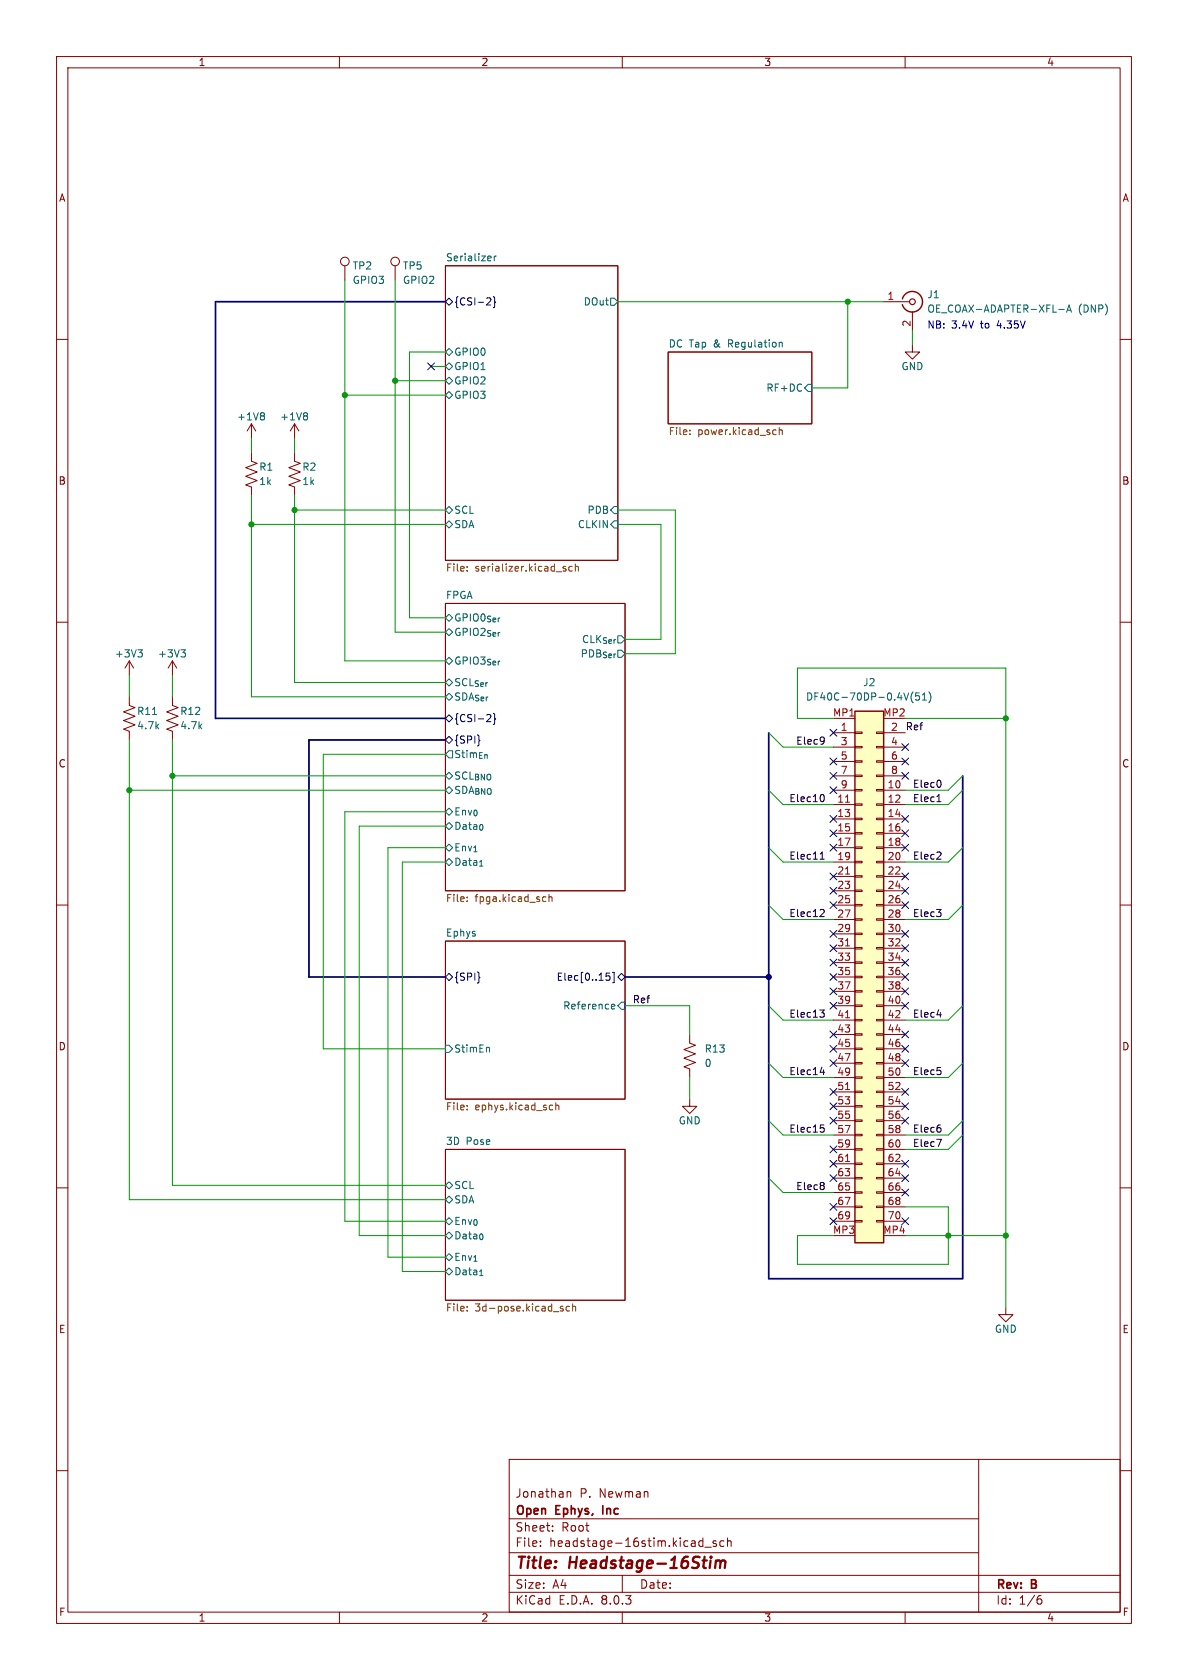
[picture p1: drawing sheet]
<svg xmlns="http://www.w3.org/2000/svg" width="210mm" height="297mm" viewBox="0 0 210 297" stroke-linecap="round" stroke-linejoin="round" font-family="sans-serif">
<g fill="none" stroke="#840000" stroke-width=".18">
<path d="M10 10h190v277h-190zM12 12h186v273h-186zM60 10v2M110 10v2M160 10v2M10 60h2M61 47v2.5M69.8 47v2.5M78.7 47h30.5v52.1h-30.5zM156.2 53.3h4.6M161.3 55.1v3.3M198 60h2"/>
<path d="M44.4 74.9l-.7 1.3M44.4 74.9v2.6M44.4 74.9l.8 1.3M52.1 74.9l-.8 1.3M52.1 74.9v2.6M52.1 74.9l.7 1.3M118.1 62.2h25.4v12.7h-25.4zM161.3 61v1.2h1.3l-1.3 1.3-1.3-1.3h1.3M52.1 80v1.5l1 .4-2 .8 2 .7-2 .8 2 .8-2 .7 1 .4v1.5M10 110h2M22.9 116.8v2.6M22.9 116.8l-.8 1.3"/>
<path d="M22.9 116.8l.7 1.3M30.5 116.8v2.6M30.5 116.8l-.8 1.3M30.5 116.8l.7 1.3M78.7 106.7h31.8v50.8h-31.8zM198 110h2M22.9 123.2v1.5l1 .4-2.1 .8 2.1 .7-2.1 .8 2.1 .7-2.1 .8 1.1 .4v1.5M30.5 123.2v1.5l1 .4-2 .8 2 .7-2 .8 2 .7-2 .8 1 .4v1.5M10 160h2M198 160h2M78.7 166.4h31.8v27.9h-31.8zM121.9 182.9v1.5l1 .4-2 .7 2 .8-2 .8 2 .7-2 .8 1 .4v1.5"/>
<path d="M121.9 194.3v1.3h1.3l-1.3 1.3-1.3-1.3h1.3M10 210h2M78.7 203.2h31.8v26.7h-31.8zM198 210h2M177.8 231.1v1.3h1.3l-1.3 1.3-1.3-1.3h1.3M10 260h2M90 258h108v27h-108zM173 258v27M198 260h2M90 278.5h108M90 274.5h83M90 268.5h83"/>
<path d="M95.5 273.2v.2M95.5 272.5v.1M97.7 270.5v.2M97.7 269.8v.1M100.2 263.7v1M100.2 263.8l.3-.1 .3 .1 .1 .9M110 278.5v3M124.1 272.4l.1 .1M124.2 271.9v1.5M124.2 273.3l-.1 .1M124.6 273.5h1.1M126.6 272.5l-.4-.1-.2 .2 .1 .2 .5 .2v.3h-.6"/>
<path d="M128 272.5l-.5-.1-.3 .3v.4l.2 .2h.6M128.6 272.5l.2-.1 .4 .1v.9M128.6 271.9v1.5M60 285v2M90 281.5h108M110 285v2M160 285v2M183.6 282.7h.3l.3 .2-.1 .5-.5 .2M184 282.1l-.4 .1"/>
<circle cx="61" cy="46.2" r=".76"/>
<circle cx="69.8" cy="46.2" r=".76"/>
</g>
<path d="M126.5 276.1a.49 .49 0 0 1 .9 .1M126.6 275.9l-.2 1.3M127.4 276.2a.5 .5 0 0 1 .8-.2l-.1 1.2M127.4 276.2l-.1 1" fill="none" stroke="#840000" stroke-width=".4"/>
<path d="M106.6 266.2v1.5" fill="none" stroke="#840000" stroke-width=".3"/>
<g fill="none" stroke="#006464" stroke-width=".18">
<path d="M86.6 45.3l.2 .3-.6 .1M86.8 46.1h-.2M87.4 45.3v.8M87.7 45.3l-.3 .2M107.9 52.7h.7l.6 .6-.6 .7h-.7zM187.2 54.7h.9M188.6 55.2l.4-1.3 .4 1.3M188.7 54.8h.6M46.5 73l.2 .2-.2 .3 .2 .3v.2l-.2 .2M54.1 73l.3 .2-.3 .3 .3 .3v.2l-.3 .2M78.7 62.2l.7-.6 .6 .6-.6 .7zM78.7 69.9l.7-.7 .6 .7-.6 .6z"/>
<path d="M78.7 67.3l.7-.6 .6 .6-.6 .6zM78.7 64.8l.7-.7 .6 .7-.6 .6zM137.9 60.5l.4 .2v.7M142.9 67.9h.6v1.3h-.6l-.7-.6zM78.7 90.2l.7-.7 .6 .7-.6 .6zM79.4 92.1l.6 .6-.6 .6-.7-.6zM108.6 89.5h.6v1.3h-.6l-.7-.6zM108.6 92.1h.6v1.2h-.6l-.7-.6zM24.4 114.9h.8l-.5 .5M24.9 115.4l.3 .2v.3l-.3 .2M32 114.9h.8l-.4 .5M32.5 115.4l.3 .2v.3l-.3 .2"/>
<path d="M78.7 109.2l.7-.6 .6 .6-.6 .7zM78.7 116.8l.7-.6 .6 .6-.6 .7zM78.7 111.8l.7-.7 .6 .7-.6 .6zM27 126.3h.7M78.7 123.2l.7-.6 .6 .6-.6 .6zM78.7 120.7l.7-.7 .6 .7-.6 .6zM78.7 139.7l.7-.6 .6 .6-.6 .6zM78.7 137.2l.7-.7 .6 .7-.6 .6zM79.4 132.7h.6v1.3h-.6l-.7-.6zM78.7 146.1l.7-.7 .6 .7-.6 .6zM78.7 143.5l.7-.6 .6 .6-.6 .6zM78.7 149.9l.7-.7 .6 .7-.6 .6z"/>
<path d="M78.7 152.4l.7-.6 .6 .6-.6 .6zM108.1 178.3h.5M108.1 177.6l.4-.1 .2 .3-.6 .2M109.9 177.2h.6v1.2h-.6l-.7-.6zM78.7 184.8h.7l.6 .6-.6 .7h-.7zM86.3 185.2l.2 .1v.7M78.7 209.6l.7-.7 .6 .7-.6 .6zM78.7 212.1l.7-.6 .6 .6-.6 .6zM78.7 215.9l.7-.6 .6 .6-.6 .6zM78.7 218.4l.7-.6 .6 .6-.6 .7zM78.7 222.2l.7-.6 .6 .6-.6 .7zM78.7 224.8l.7-.6 .6 .6-.6 .6z"/>
</g>
<g fill="none" stroke="#725600" stroke-width=".18">
<path d="M122 76.7v.1M122 76.1v.1M136.8 76l.4 .1M137.2 76.8h-.4M137.7 76.1l.2-.1 .3 .1 .1 .7M137.7 75.6v1.2M101.7 99.7v1.3M82.6 100.2v.1M82.6 100.8v.2M99.9 100.5l.2 .2-.2 .3M99.9 100.1l.1 .1M101.2 100.2l-.4-.1-.2 .3 .1 .5h.5"/>
<path d="M101.7 100.2l.2-.1 .3 .1v.8M82.6 159.3v.1M82.6 158.6v.1M96.1 158.5l.4 .1M96.5 159.3l-.4 .1M97 158.7l.2-.2 .3 .1 .1 .8M97 158.1v1.3M82.6 195.4v.2M82.6 196.1v.1M97.3 195.4h.4M97.7 196.2h-.4M98.3 195.5l.1-.1h.3l.1 .8"/>
<path d="M98.3 194.9v1.3M82.6 231v.1M82.6 231.7v.1M99.1 231.3l.5 .2-.1 .2-.3 .1M99.1 231h.4M100.7 231l-.4-.1-.2 .3 .1 .5h.5M101.2 231.1l.2-.2 .3 .1 .1 .8M101.2 230.5v1.3"/>
</g>
<g fill="none" stroke="#000084" stroke-width=".18">
<path d="M78.7 53.3l.7-.6 .6 .6-.6 .7zM86.2 52.6l.5 .1 .1 .3-.8 .9h.8M87.2 52.5l.2 .1v.7l.2 .1-.2 .2v.6l-.2 .2M78.7 130.8l.7-.6 .6 .6-.6 .6zM79.4 126.4l.6 .6-.6 .6-.7-.6zM84.7 130.8l.1 .1-.1 .1M86.2 126.3l.5 .1 .1 .3-.8 .9h.8M87.2 126.1l.2 .2v.6l.2 .2-.2 .2v.6l-.2 .2M79.4 172.1l.6 .6-.6 .7-.7-.7zM84.7 172.8h.1l-.1 .1M107.8 172h-.6l-.1 .6 .2-.1 .4 .1 .1 .2v.4l-.2 .1-.5-.1M108.3 171.9h.3v1.8h-.3"/>
<path d="M109.2 172.7l.7-.6 .6 .6-.6 .7z"/>
</g>
<path d="M159.5 52.8a1.82 1.82 0 0 1 2.8-.9 1.82 1.82 0 0 1 0 2.9 1.82 1.82 0 0 1-2.8-1" fill="none" stroke="#840000" stroke-width=".25"/>
<circle cx="161.3" cy="53.3" r=".51" fill="none" stroke="#840000" stroke-width=".2"/>
<path d="M151.1 125.7h5.1v94h-5.1z" fill="#ffffc2"/>
<g fill="none" stroke="#840000" stroke-width=".18">
<path d="M44.4 80v1.5l1.1 .4-2.1 .8 2.1 .7-2.1 .8 2.1 .8-2.1 .7 1 .4v1.5M147.3 129.5h3.8M147.3 139.7h3.8M147.3 132.1h3.8M147.3 134.6h3.8M147.3 137.2h3.8M147.3 127h3.8M151.1 139.6h1.3v.2h-1.3zM151.1 137h1.3v.3h-1.3zM151.1 134.5h1.3v.2h-1.3zM151.1 132h1.3v.2h-1.3zM151.1 129.4h1.3v.3h-1.3z"/>
<path d="M154.9 139.6h1.3v.2h-1.3zM154.9 137h1.3v.3h-1.3zM154.9 134.5h1.3v.2h-1.3zM154.9 132h1.3v.2h-1.3zM154.9 129.4h1.3v.3h-1.3zM156.2 129.5h3.8M156.2 139.7h3.8M156.2 132.1h3.8M156.2 134.6h3.8M156.2 137.2h3.8M156.2 127h3.8M147.3 142.2h3.8"/>
<path d="M147.3 144.8h3.8M147.3 147.3h3.8M147.3 149.9h3.8M147.3 152.4h3.8M147.3 154.9h3.8M147.3 157.5h3.8M151.1 159.9h1.3v.2h-1.3zM151.1 157.4h1.3v.2h-1.3zM151.1 154.8h1.3v.3h-1.3zM151.1 152.3h1.3v.2h-1.3zM151.1 149.7h1.3v.3h-1.3zM151.1 147.2h1.3v.2h-1.3z"/>
<path d="M151.1 144.7h1.3v.2h-1.3zM151.1 142.1h1.3v.3h-1.3zM154.9 159.9h1.3v.2h-1.3zM154.9 157.4h1.3v.2h-1.3zM154.9 154.8h1.3v.3h-1.3zM154.9 152.3h1.3v.2h-1.3zM154.9 149.7h1.3v.3h-1.3zM154.9 147.2h1.3v.2h-1.3zM154.9 144.7h1.3v.2h-1.3zM154.9 142.1h1.3v.3h-1.3zM156.2 142.2h3.8M156.2 144.8h3.8"/>
<path d="M156.2 147.3h3.8M156.2 149.9h3.8M156.2 152.4h3.8M156.2 154.9h3.8M156.2 157.5h3.8M147.3 160h3.8M147.3 162.6h3.8M147.3 165.1h3.8M147.3 167.6h3.8M147.3 170.2h3.8M147.3 172.7h3.8M147.3 175.3h3.8"/>
<path d="M147.3 177.8h3.8M151.1 177.7h1.3v.2h-1.3zM151.1 175.1h1.3v.3h-1.3zM151.1 172.6h1.3v.2h-1.3zM151.1 170.1h1.3v.2h-1.3zM151.1 167.5h1.3v.3h-1.3zM151.1 165h1.3v.2h-1.3zM151.1 162.4h1.3v.3h-1.3zM154.9 177.7h1.3v.2h-1.3zM154.9 175.1h1.3v.3h-1.3zM154.9 172.6h1.3v.2h-1.3zM154.9 170.1h1.3v.2h-1.3z"/>
<path d="M154.9 167.5h1.3v.3h-1.3zM154.9 165h1.3v.2h-1.3zM154.9 162.4h1.3v.3h-1.3zM156.2 160h3.8M156.2 162.6h3.8M156.2 165.1h3.8M156.2 167.6h3.8M156.2 170.2h3.8M156.2 172.7h3.8M156.2 175.3h3.8M156.2 177.8h3.8M147.3 180.3h3.8"/>
<path d="M147.3 182.9h3.8M147.3 185.4h3.8M147.3 188h3.8M147.3 190.5h3.8M147.3 193h3.8M147.3 195.6h3.8M147.3 198.1h3.8M151.1 198h1.3v.2h-1.3zM151.1 195.5h1.3v.2h-1.3zM151.1 192.9h1.3v.3h-1.3zM151.1 190.4h1.3v.2h-1.3zM151.1 187.8h1.3v.3h-1.3z"/>
<path d="M151.1 185.3h1.3v.2h-1.3zM151.1 182.8h1.3v.2h-1.3zM151.1 180.2h1.3v.3h-1.3zM154.9 198h1.3v.2h-1.3zM154.9 195.5h1.3v.2h-1.3zM154.9 192.9h1.3v.3h-1.3zM154.9 190.4h1.3v.2h-1.3zM154.9 187.8h1.3v.3h-1.3zM154.9 185.3h1.3v.2h-1.3zM154.9 182.8h1.3v.2h-1.3zM154.9 180.2h1.3v.3h-1.3zM156.2 180.3h3.8"/>
<path d="M156.2 182.9h3.8M156.2 185.4h3.8M156.2 188h3.8M156.2 190.5h3.8M156.2 193h3.8M156.2 195.6h3.8M156.2 198.1h3.8M147.3 200.7h3.8M147.3 203.2h3.8M147.3 205.7h3.8M147.3 208.3h3.8M147.3 210.8h3.8"/>
<path d="M147.3 213.4h3.8M147.3 215.9h3.8M147.3 218.4h3.8M151.1 215.8h1.3v.2h-1.3zM151.1 213.2h1.3v.3h-1.3zM151.1 210.7h1.3v.2h-1.3zM151.1 208.2h1.3v.2h-1.3zM151.1 205.6h1.3v.3h-1.3zM151.1 203.1h1.3v.2h-1.3zM151.1 200.5h1.3v.3h-1.3zM154.9 215.8h1.3v.2h-1.3zM154.9 213.2h1.3v.3h-1.3z"/>
<path d="M154.9 210.7h1.3v.2h-1.3zM154.9 208.2h1.3v.2h-1.3zM154.9 205.6h1.3v.3h-1.3zM154.9 203.1h1.3v.2h-1.3zM154.9 200.5h1.3v.3h-1.3zM156.2 200.7h3.8M156.2 203.2h3.8M156.2 205.7h3.8M156.2 208.3h3.8M156.2 210.8h3.8M156.2 213.4h3.8M156.2 215.9h3.8"/>
<path d="M156.2 218.4h3.8"/>
</g>
<path d="M151.1 125.7h5.1v94h-5.1z" fill="none" stroke="#840000" stroke-width=".25"/>
<path d="M149.5 141.8h.7M149.5 154.5h.7M149.5 167.2h.7M149.5 179.9h.7M149.5 192.6h.7M149.5 205.3h.7" fill="none" stroke="#a90000" stroke-width=".18"/>
<path d="M161.4 122.3a1.46 1.46 0 0 0 0 2M162.5 122.5h-.6l-.1 .6 .2-.1h.4l.2 .2-.1 .4-.2 .2-.5-.2M163 123.8h.8M163 122.9l.4-.4v1.3M164.2 122.3a1.46 1.46 0 0 1 0 2" fill="none" stroke="#006464" stroke-width=".18"/>
<g fill="none" stroke="#0f0f0f" stroke-width=".18">
<path d="M145.6 130.4a1.07 1.07 0 0 1-.1 1M145.7 130.8l-.1 .2M166.2 138l.1 .4-.1 .7M145 151.9h.7M145.1 150.9l.2-.3v1.3M145.3 140.5a.68 .68 0 0 1 .4 .6 .68 .68 0 0 1-.4 .6M165.6 141.7h.7M165.9 140.6l.1-.1v1.2M166.2 150.7l.1 .2v.3l-.7 .7h.7M144.9 178.6h.8l-.4 .4 .3 .2 .1 .4-.2 .2h-.4M145.2 160.8h.4l.1 .3-.8 .9h.8M165.6 160.8h.7l-.4 .5"/>
<path d="M165.6 179.4h.8M166.2 161.3l.1 .2-.1 .5M145 189.6h.8M145 198.9h.6M145.2 199.4h.3l.2 .2-.1 .4-.4 .1M145.6 189.1v.9M165.7 188.7h.6M166.2 189.3l.1 .1-.1 .5M166.2 199.4l.1 .2-.1 .5M145.6 209.1l.1 .2-.1 .2M145.6 209.6l.1 .2-.1 .4M165.6 201.4h.8l-.5 1.3"/>
</g>
<path d="M78.7 53.3h-40.6v73.7h40.6M78.7 130.8h-24.1v41.9h24.1M135.9 129.5v96.6h34.3v-88.9M110.5 172.7h25.4" fill="none" stroke="#000084" stroke-width=".3"/>
<g fill="none" stroke="#009600" stroke-width=".18">
<path d="M61 49.5v67.3h17.7M69.8 49.5v62.3h8.9M109.2 53.3h47M149.9 53.3v15.3h-6.4M161.3 58.4v2.6M44.4 77.5v2.5M52.1 77.5v2.5M61 69.9h17.7M69.8 67.3h8.9M76.2 64.8h2.5M78.7 62.2h-6.3v47h6.3M44.4 87.6v35.6h34.3"/>
<path d="M44.4 92.7h34.3M52.1 87.6v33.1h26.6M52.1 90.2h26.6M109.2 90.2h10.2v25.4h-8.9M109.2 92.7h7.6v20.3h-6.3M22.9 119.4v3.8M30.5 119.4v3.8M22.9 139.7h55.8M22.9 130.8v81.3h55.8M30.5 130.8v78.8h48.2M30.5 137.2h48.2M78.7 133.4h-21.6v52h21.6"/>
<path d="M135.9 139.7l2.5 2.5h8.9M135.9 129.5l2.5 2.6h8.9M147.3 127h-6.3v-8.9h36.8v113M160 127h17.8M170.2 137.2l-2.6 2.5h-7.6M170.2 139.7l-2.6 2.5h-7.6M78.7 146.1h-15.2v72.3h15.2M78.7 143.5h-17.7v72.4h17.7M78.7 152.4h-7.6v72.4h7.6M78.7 149.9h-10.1v72.3h10.1M135.9 149.9l2.5 2.5h8.9M170.2 149.9l-2.6 2.5h-7.6"/>
<path d="M110.5 177.8h11.4v5.1M135.9 177.8l2.5 2.5h8.9M135.9 160l2.5 2.6h8.9M170.2 177.8l-2.6 2.5h-7.6M170.2 160l-2.6 2.6h-7.6M121.9 190.5v3.8M135.9 188l2.5 2.5h8.9M135.9 198.1l2.5 2.6h8.9M170.2 188l-2.6 2.5h-7.6M170.2 198.1l-2.6 2.6h-7.6M135.9 208.3l2.5 2.5h8.9M160 213.4h7.6v10.1h-26.6v-5.1h6.3"/>
<path d="M160 218.4h17.8M170.2 200.7l-2.6 2.5h-7.6"/>
</g>
<g fill="none" stroke="#000084" stroke-width=".18">
<path d="M75.6 64.2l1.2 1.2M76.8 64.2l-1.2 1.2M146.7 136.6l1.2 1.2M146.7 139.1l1.2 1.2M146.7 134l1.2 1.2M146.7 128.9l1.2 1.2M147.9 139.1l-1.2 1.2M147.9 134l-1.2 1.2M147.9 128.9l-1.2 1.2M147.9 136.6l-1.2 1.2M159.4 131.5l1.2 1.2M159.4 136.6l1.2 1.2"/>
<path d="M159.4 134l1.2 1.2M160.6 134l-1.2 1.2M160.6 136.6l-1.2 1.2M160.6 131.5l-1.2 1.2M146.7 154.3l1.2 1.2M146.7 159.4l1.2 1.2M146.7 146.7l1.2 1.2M146.7 156.9l1.2 1.2M146.7 144.2l1.2 1.2M146.7 149.3l1.2 1.2M147.9 154.3l-1.2 1.2M147.9 159.4l-1.2 1.2"/>
<path d="M147.9 156.9l-1.2 1.2M147.9 146.7l-1.2 1.2M147.9 149.3l-1.2 1.2M147.9 144.2l-1.2 1.2M159.4 159.4l1.2 1.2M159.4 154.3l1.2 1.2M159.4 149.3l1.2 1.2M159.4 146.7l1.2 1.2M159.4 156.9l1.2 1.2M159.4 144.2l1.2 1.2M160.6 159.4l-1.2 1.2M160.6 144.2l-1.2 1.2"/>
<path d="M160.6 154.3l-1.2 1.2M160.6 156.9l-1.2 1.2M160.6 149.3l-1.2 1.2M160.6 146.7l-1.2 1.2M146.7 174.7l1.2 1.2M146.7 164.5l1.2 1.2M146.7 172.1l1.2 1.2M146.7 167l1.2 1.2M146.7 169.6l1.2 1.2M146.7 177.2l1.2 1.2M147.9 174.7l-1.2 1.2M147.9 164.5l-1.2 1.2"/>
<path d="M147.9 172.1l-1.2 1.2M147.9 167l-1.2 1.2M147.9 169.6l-1.2 1.2M147.9 177.2l-1.2 1.2M159.4 167l1.2 1.2M159.4 169.6l1.2 1.2M159.4 172.1l1.2 1.2M159.4 174.7l1.2 1.2M159.4 177.2l1.2 1.2M159.4 164.5l1.2 1.2M160.6 172.1l-1.2 1.2M160.6 167l-1.2 1.2"/>
<path d="M160.6 169.6l-1.2 1.2M160.6 164.5l-1.2 1.2M160.6 174.7l-1.2 1.2M160.6 177.2l-1.2 1.2M146.7 192.4l1.2 1.2M146.7 187.4l1.2 1.2M146.7 197.5l1.2 1.2M146.7 195l1.2 1.2M146.7 184.8l1.2 1.2M146.7 182.3l1.2 1.2M147.9 192.4l-1.2 1.2M147.9 187.4l-1.2 1.2"/>
<path d="M147.9 197.5l-1.2 1.2M147.9 195l-1.2 1.2M147.9 184.8l-1.2 1.2M147.9 182.3l-1.2 1.2M159.4 184.8l1.2 1.2M159.4 182.3l1.2 1.2M159.4 187.4l1.2 1.2M159.4 192.4l1.2 1.2M159.4 195l1.2 1.2M159.4 197.5l1.2 1.2M160.6 184.8l-1.2 1.2M160.6 182.3l-1.2 1.2"/>
<path d="M160.6 192.4l-1.2 1.2M160.6 195l-1.2 1.2M160.6 187.4l-1.2 1.2M160.6 197.5l-1.2 1.2M146.7 215.3l1.2 1.2M146.7 212.8l1.2 1.2M146.7 202.6l1.2 1.2M146.7 205.1l1.2 1.2M146.7 207.7l1.2 1.2M147.9 215.3l-1.2 1.2M147.9 212.8l-1.2 1.2M147.9 202.6l-1.2 1.2"/>
<path d="M147.9 205.1l-1.2 1.2M147.9 207.7l-1.2 1.2M159.4 215.3l1.2 1.2M159.4 210.2l1.2 1.2M159.4 207.7l1.2 1.2M159.4 205.1l1.2 1.2M160.6 215.3l-1.2 1.2M160.6 207.7l-1.2 1.2M160.6 205.1l-1.2 1.2M160.6 210.2l-1.2 1.2"/>
</g>
<g fill="#009600" stroke="#009600" stroke-width=".18">
<circle cx="177.8" cy="218.4" r=".46"/>
<circle cx="167.6" cy="218.4" r=".46"/>
<circle cx="177.8" cy="127" r=".46"/>
<circle cx="149.9" cy="53.3" r=".46"/>
<circle cx="44.4" cy="92.7" r=".46"/>
<circle cx="30.5" cy="137.2" r=".46"/>
<circle cx="22.9" cy="139.7" r=".46"/>
<circle cx="61" cy="69.9" r=".46"/>
<circle cx="69.8" cy="67.3" r=".46"/>
<circle cx="52.1" cy="90.2" r=".46"/>
</g>
<circle cx="135.9" cy="172.7" r=".46" fill="#000084" stroke="#000084" stroke-width=".18"/>
<g font-size="2.8" fill="#840000">
<text x="91" y="277.9">Title:</text>
<text x="100.7" y="277.9">Headstage-16Stim</text>
</g>
<g font-size="2.1" fill="#840000">
<text x="91" y="268.2">Open</text>
<text x="91" y="265">Jonathan</text>
<text x="98.3" y="268.2">Ephys,</text>
<text x="102.4" y="265">P.</text>
<text x="106" y="265">Newman</text>
<text x="107.2" y="268.2">Inc</text>
<text x="91" y="273.7">File:</text>
<text x="91" y="271">Sheet:</text>
<text x="97.1" y="273.7">headstage-16stim.kicad_sch</text>
<text x="99.2" y="271">Root</text>
<text x="91" y="281.1">Size:</text>
<text x="97.7" y="281.1">A4</text>
<text x="113" y="281.1">Date:</text>
<text x="176" y="281.3">Rev:</text>
<text x="182.4" y="281.3">B</text>
<text x="91" y="283.9">KiCad</text>
<text x="98.7" y="283.9">E.D.A.</text>
<text x="106.3" y="283.9">8.0.3</text>
<text x="176" y="283.9">Id:</text>
<text x="180.1" y="283.9">1/6</text>
</g>
<g font-size="1.8" fill="#840000">
<text x="35" y="11.9">1</text>
<text x="85" y="11.9">2</text>
<text x="135" y="11.9">3</text>
<text x="185" y="11.9">4</text>
<text x="10.3" y="35.9">A</text>
<text x="198.4" y="35.9">A</text>
<text x="10.3" y="85.9">B</text>
<text x="198.3" y="85.9">B</text>
<text x="10.3" y="135.9">C</text>
<text x="198.3" y="135.9">C</text>
<text x="10.3" y="185.9">D</text>
<text x="198.3" y="185.9">D</text>
<text x="10.3" y="235.9">E</text>
<text x="198.3" y="235.9">E</text>
<text x="10.3" y="285.9">F</text>
<text x="35" y="286.9">1</text>
<text x="85" y="286.9">2</text>
<text x="135" y="286.9">3</text>
<text x="185" y="286.9">4</text>
<text x="198.4" y="285.9">F</text>
</g>
<g font-size="1.8" fill="#006464">
<text x="62.2" y="47.9">TP2</text>
<text x="71.1" y="47.9">TP5</text>
<text x="78.7" y="46.3">Serializer</text>
<text x="62.2" y="50.4">GPIO3</text>
<text x="71.1" y="50.4">GPIO2</text>
<text x="163.8" y="52.9">J1</text>
<text x="103.1" y="54.2">DOut</text>
<text x="163.8" y="55.5">OE_COAX-ADAPTER-XFL-A</text>
<text x="190.6" y="55.5">(DNP)</text>
<text x="80.2" y="63.1">GPIO0</text>
<text x="80.2" y="65.6">GPIO1</text>
<text x="118.1" y="61.5">DC Tap</text>
<text x="126.3" y="61.5">&amp;</text>
<text x="129" y="61.5">Regulation</text>
<text x="159.3" y="65.6">GND</text>
<text x="80.2" y="70.7">GPIO3</text>
<text x="80.2" y="68.2">GPIO2</text>
<text x="135.4" y="69.4">RF+DC</text>
<text x="41.8" y="74.5">+1V8</text>
<text x="49.4" y="74.5">+1V8</text>
<text x="45.7" y="83.4">R1</text>
<text x="53.3" y="83.4">R2</text>
<text x="45.7" y="86">1k</text>
<text x="53.3" y="86">1k</text>
<text x="80.2" y="91">SCL</text>
<text x="80.2" y="93.6">SDA</text>
<text x="102.1" y="93.6">CLKIN</text>
<text x="103.7" y="91">PDB</text>
<text x="78.7" y="106">FPGA</text>
<text x="80.2" y="110.1">GPIO0_{Ser}</text>
<text x="80.2" y="112.6">GPIO2_{Ser}</text>
<text x="102.7" y="113.9">CLK_{Ser}</text>
<text x="20.2" y="116.4">+3V3</text>
<text x="27.8" y="116.4">+3V3</text>
<text x="80.2" y="117.7">GPIO3_{Ser}</text>
<text x="102.5" y="116.4">PDB_{Ser}</text>
<text x="80.2" y="124.1">SDA_{Ser}</text>
<text x="80.2" y="121.5">SCL_{Ser}</text>
<text x="142.4" y="124.1">DF40C-70DP-0.4V(51)</text>
<text x="152.5" y="121.5">J2</text>
<text x="24.1" y="129.1">4.7k</text>
<text x="24.1" y="126.6">R11</text>
<text x="31.8" y="129.1">4.7k</text>
<text x="31.8" y="126.6">R12</text>
<text x="80.2" y="134.2">Stim_{En}</text>
<text x="80.2" y="140.6">SDA_{BNO}</text>
<text x="80.2" y="138">SCL_{BNO}</text>
<text x="80.2" y="146.9">Data_{0}</text>
<text x="80.2" y="144.4">Env_{0}</text>
<text x="80.2" y="150.7">Env_{1}</text>
<text x="80.2" y="153.3">Data_{1}</text>
<text x="78.7" y="165.7">Ephys</text>
<text x="99.5" y="178.7">Reference</text>
<text x="80.2" y="186.3">StimEn</text>
<text x="124.5" y="188.8">0</text>
<text x="124.5" y="186.3">R13</text>
<text x="78.7" y="202.5">3D</text>
<text x="82.4" y="202.5">Pose</text>
<text x="119.9" y="199">GND</text>
<text x="80.2" y="210.4">SCL</text>
<text x="80.2" y="213">SDA</text>
<text x="80.2" y="216.8">Env_{0}</text>
<text x="80.2" y="219.3">Data_{0}</text>
<text x="80.2" y="223.1">Env_{1}</text>
<text x="80.2" y="225.7">Data_{1}</text>
<text x="175.8" y="235.8">GND</text>
</g>
<g font-size="1.8" fill="#a90000">
<text x="156.8" y="53.1">1</text>
<text x="161" y="57.9" transform="rotate(-90 161 57.9)">2</text>
<text x="147.2" y="126.7">MP1</text>
<text x="148.5" y="129.3">1</text>
<text x="148.5" y="131.8">3</text>
<text x="156" y="126.7">MP2</text>
<text x="157.4" y="129.3">2</text>
<text x="157.4" y="131.8">4</text>
<text x="148.5" y="134.4">5</text>
<text x="148.5" y="136.9">7</text>
<text x="157.4" y="134.4">6</text>
<text x="157.4" y="136.9">8</text>
<text x="147.9" y="142">11</text>
<text x="148.5" y="139.4">9</text>
<text x="156.8" y="139.4">10</text>
<text x="156.8" y="142">12</text>
<text x="147.9" y="144.5">13</text>
<text x="147.9" y="147.1">15</text>
<text x="147.9" y="149.6">17</text>
<text x="156.8" y="144.5">14</text>
<text x="156.8" y="147.1">16</text>
<text x="156.8" y="149.6">18</text>
<text x="147.9" y="152.1">19</text>
<text x="147.9" y="154.7">21</text>
<text x="156.8" y="152.1">20</text>
<text x="156.8" y="154.7">22</text>
<text x="147.9" y="157.2">23</text>
<text x="147.9" y="159.8">25</text>
<text x="156.8" y="157.2">24</text>
<text x="156.8" y="159.8">26</text>
<text x="147.9" y="162.3">27</text>
<text x="147.9" y="164.8">29</text>
<text x="147.9" y="167.4">31</text>
<text x="156.8" y="162.3">28</text>
<text x="156.8" y="164.8">30</text>
<text x="156.8" y="167.4">32</text>
<text x="147.9" y="169.9">33</text>
<text x="147.9" y="172.5">35</text>
<text x="156.8" y="169.9">34</text>
<text x="156.8" y="172.5">36</text>
<text x="147.9" y="175">37</text>
<text x="147.9" y="177.5">39</text>
<text x="156.8" y="175">38</text>
<text x="156.8" y="177.5">40</text>
<text x="147.9" y="180.1">41</text>
<text x="147.9" y="182.6">43</text>
<text x="147.9" y="185.2">45</text>
<text x="156.8" y="180.1">42</text>
<text x="156.8" y="182.6">44</text>
<text x="156.8" y="185.2">46</text>
<text x="147.9" y="187.7">47</text>
<text x="147.9" y="190.2">49</text>
<text x="156.8" y="187.7">48</text>
<text x="156.8" y="190.2">50</text>
<text x="147.9" y="192.8">51</text>
<text x="147.9" y="195.3">53</text>
<text x="147.9" y="197.9">55</text>
<text x="156.8" y="192.8">52</text>
<text x="156.8" y="195.3">54</text>
<text x="156.8" y="197.9">56</text>
<text x="147.9" y="200.4">57</text>
<text x="147.9" y="202.9">59</text>
<text x="156.8" y="200.4">58</text>
<text x="156.8" y="202.9">60</text>
<text x="147.9" y="205.5">61</text>
<text x="147.9" y="208">63</text>
<text x="156.8" y="205.5">62</text>
<text x="156.8" y="208">64</text>
<text x="147.9" y="210.6">65</text>
<text x="147.9" y="213.1">67</text>
<text x="147.9" y="215.6">69</text>
<text x="156.8" y="210.6">66</text>
<text x="156.8" y="213.1">68</text>
<text x="156.8" y="215.6">70</text>
<text x="147.2" y="218.2">MP3</text>
<text x="156" y="218.2">MP4</text>
</g>
<g font-size="1.8" fill="#000084">
<text x="80.2" y="54.2">{CSI-2}</text>
<text x="80.2" y="127.9">{CSI-2}</text>
<text x="80.2" y="131.7">{SPI}</text>
<text x="80.2" y="173.6">{SPI}</text>
<text x="98.3" y="173.6">Elec[0..15]</text>
</g>
<g font-size="1.8" fill="#0000c2">
<text x="163.8" y="58.2">NB:</text>
<text x="168.2" y="58.2">3.4V</text>
<text x="173.5" y="58.2">to</text>
<text x="176.5" y="58.2">4.35V</text>
</g>
<g font-size="1.8" fill="#725600">
<text x="118.1" y="77.2">File:</text>
<text x="123.3" y="77.2">power.kicad_sch</text>
<text x="78.7" y="101.4">File:</text>
<text x="84" y="101.4">serializer.kicad_sch</text>
<text x="78.7" y="159.8">File:</text>
<text x="84" y="159.8">fpga.kicad_sch</text>
<text x="78.7" y="196.6">File:</text>
<text x="84" y="196.6">ephys.kicad_sch</text>
<text x="78.7" y="232.2">File:</text>
<text x="84" y="232.2">3d-pose.kicad_sch</text>
</g>
<g font-size="1.8" fill="#0f0f0f">
<text x="140.6" y="131.7">Elec9</text>
<text x="160" y="129.2">Ref</text>
<text x="139.4" y="141.9">Elec10</text>
<text x="161.3" y="141.9">Elec1</text>
<text x="161.3" y="139.4">Elec0</text>
<text x="139.4" y="152.1">Elec11</text>
<text x="161.3" y="152.1">Elec2</text>
<text x="139.4" y="162.2">Elec12</text>
<text x="161.3" y="162.2">Elec3</text>
<text x="111.8" y="177.5">Ref</text>
<text x="139.4" y="180">Elec13</text>
<text x="161.3" y="180">Elec4</text>
<text x="139.4" y="190.2">Elec14</text>
<text x="161.3" y="190.2">Elec5</text>
<text x="139.4" y="200.3">Elec15</text>
<text x="161.3" y="200.3">Elec6</text>
<text x="161.3" y="202.9">Elec7</text>
<text x="140.6" y="210.5">Elec8</text>
</g>
</svg>
